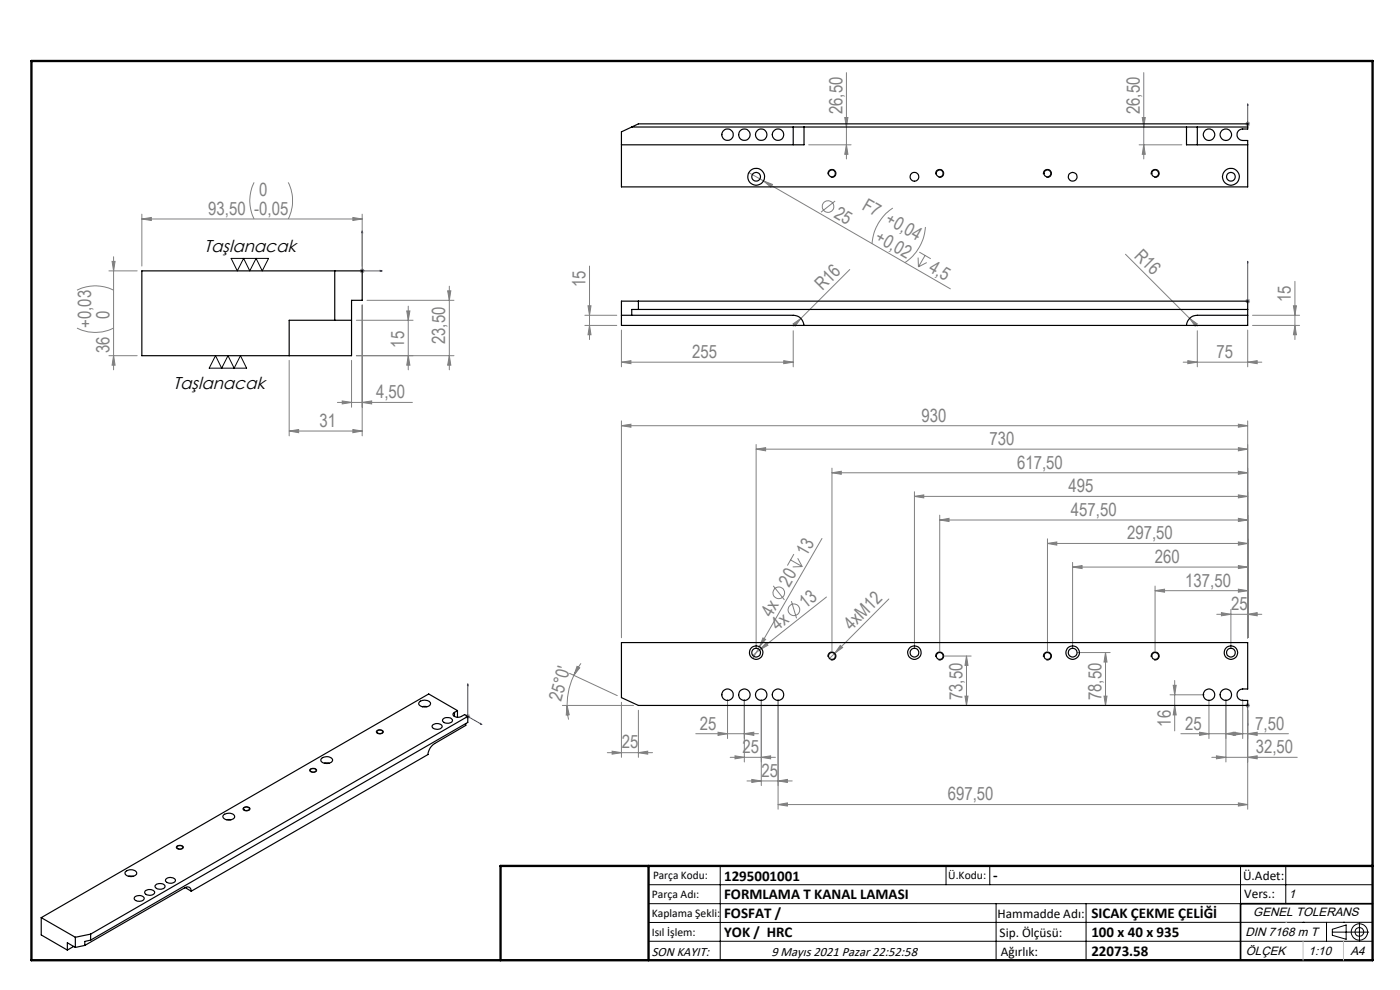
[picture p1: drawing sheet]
<svg xmlns="http://www.w3.org/2000/svg" width="297mm" height="210mm" viewBox="0 0 297 210" stroke-linecap="round" stroke-linejoin="round" font-family="sans-serif">
<g fill="none" stroke="#808080" stroke-width=".21">
<path d="M179.6 15.4v18.3M242.6 15.4v18.3M53.9 38.7a8.6 8.6 0 0 0 0 7.8M61.1 38.7a8.6 8.6 0 0 1 0 7.8M158.9 36.6l3.1 1.8M162 38.4l39.6 22.9M162 38.4l1.9 .7-.4 .6zM171.6 30.7h9M179.2 24.9h.7l-.3 2zM179.6 30.7l.3 2h-.7zM241.7 30.7h9M242.3 24.9h.7l-.4 2z"/>
<path d="M242.6 30.7l.4 2h-.7zM264.2 26.3h1M264.3 25.9l.7 .7M264.7 25.8v1M265 25.9l-.7 .7M23.1 57.5h6M23.8 55.4h.6l-.3 2.1zM24.1 54.5v23.9M30.1 46.5l2-.4v.7zM30.1 45.4v11M30.1 46.5h46.7M74.9 46.1l1.9 .4-1.9 .3z"/>
<path d="M76.3 57.5h1M76.5 57.1l.7 .7M76.8 45.4v11M76.8 56.9v1.1M77.2 57.1l-.7 .7M125.1 56.4v15.6M177.2 42.6l-3 2.4M180.3 57.2l-12 12M189.4 44.1a9.8 9.8 0 0 0-4.4 7.6M194.8 54.6v2M195 53.5l2.4 1.4M196.3 54.2l-1.5 2.4"/>
<path d="M196.3 48.1a9.8 9.8 0 0 1-4.4 7.6M196.6 55.7l-1.8 .9M238.8 53.9l13.6 13.6M274.7 59.7v12.3M16.3 69.6a8.6 8.6 0 0 0 7.8 0M16.3 61.6a8.6 8.6 0 0 1 7.8 0M23.1 75.5h6M24.1 75.5l.3 2h-.6zM61.3 76.4v16.1M74.6 76.4v10M75.6 75.5h20.7M75.6 67.9h12"/>
<path d="M76.8 64.7v27.8M77.9 63.7h18.4M86.3 66h.7l-.4 1.9zM86.6 64.9v13.5M86.6 75.5l.4 2h-.7zM95 61.7h.6l-.3 2zM95.3 75.5l.3 2h-.6zM95.3 60.7v17.7M124.1 66.9h6.7M124.1 69h6.7M124.7 64.9h.7l-.3 2zM125.1 69l.3 2h-.7z"/>
<path d="M131.8 76.8l2-.3v.6zM131.8 70v7.8M131.8 76.8h36.5M166.3 76.5l2 .3-2 .3zM168.2 68.7l1.7-1.2-1.2 1.7zM168.3 70.2v7.6M251 76.8h16.7M252 76.5l2 .3-2 .3zM252.4 67.5l1.6 1.2-.5 .5zM252.4 67.5l1.6 1.7M254 70.2v7.6M264.2 63.9h1"/>
<path d="M264.3 63.5l.7 .7M264.7 76.8l2-.3v.6zM264.7 63.4v1M264.7 70v7.8M265 63.5l-.7 .7M265.7 66.9h10M265.7 69h10M274.4 64.9h.6l-.3 2zM274.7 69l.3 2h-.6zM61.3 91.4l2.1-.3v.7zM61.3 91.4h15.5M71.6 85.4h15.9"/>
<path d="M72.6 85l2 .4-2 .3zM74.9 91.1l1.9 .3-1.9 .4zM76.8 85.4l2-.4v.7zM131.8 90.3l2-.3v.6zM131.8 89.3v46M131.8 90.3h132.9M160.4 95.3l2-.3v.6zM160.4 94.3v43.1M160.4 95.3h104.3M176.5 99.3v38.8M262.7 100l2 .3-2 .3zM262.7 95l2 .3-2 .3z"/>
<path d="M262.7 90l2 .3-2 .3zM264.7 89.3v46M167.7 118.8l2.5 1.4M168.4 117.5l-1.4 2.5M169.2 118.4l1 1.8M174.4 114.2l-13.3 23M176.5 100.3l2-.3v.6zM176.5 100.3h88.2M194 105.3l2-.3v.6zM194 104.3v33.1M194 105.3h70.7M199.4 110.3l1.9-.3v.6z"/>
<path d="M199.4 109.3v28.8M199.4 110.3h65.3M222.2 115.3l2-.3v.6zM222.2 114.3v23.8M222.2 115.3h42.5M227.5 119.3v18.1M262.7 115l2 .3-2 .3zM262.7 110l2 .3-2 .3zM262.7 105l2 .3-2 .3zM262.7 120l2 .3-2 .3zM161.1 137.2l-1.4 2.5M161.1 137.9l-1.4 1.1"/>
<path d="M161.9 135.3l.5 .3-1.3 1.6zM162.5 136.4l.4 .5-1.8 1zM164 124.3l2.4 2.9M167.9 127.5l1.1 3.7M170.2 120.2l-2 .1M175.3 126.6l-14.2 11.3M177.1 138.6l-1.2 1.2M178.3 136.9l.5 .5-1.7 1.2zM188.6 127.1l-11.5 11.5M200.3 139.2h5.7M205 139.2l.4 1.9h-.7zM205 139.2v10.4"/>
<path d="M227.5 120.3l2.1-.3v.6zM227.5 120.3h37.2M228.6 138.4h6.9M234.5 138.4l.3 2h-.6zM234.5 138.4v11.2M245 125.3l2.1-.3v.6zM245 124.3v13.8M245 125.3h19.7M258.1 130.3h9.6M259.1 130l2 .3-2 .3zM261.1 129.3v8.1M262.7 125l2 .3-2 .3z"/>
<path d="M264.7 130.3l2-.3v.6zM98.7 152h1M98.9 151.6l.7 .7M99.2 151.5v1M99.6 151.6l-.7 .7M119.3 149.6h15.1M120.3 149.6l.5 2-.7 .1zM120.3 149.6l.3 3M120.8 142.8l10.2 4.8M121.7 143.3a14.4 14.4 0 0 0-1.4 6.3M122.4 141.3l.6 .4-1.3 1.6zM123.3 140.7l-1.6 2.6"/>
<path d="M128.8 159.7h9.6M129.9 159.3l1.9 .4-1.9 .3zM131.8 149v11.6M135.4 159.7l2-.4v.7zM135.4 150.7v9.9M147.6 155.6h13.3M152.3 155.3l2 .3-2 .4zM154.3 148.4v8.3M157.9 155.6l2-.3v.7zM157.9 148.4v13.2M161.5 148.4v18.2M165.1 148.4v23.3"/>
<path d="M204.7 147.7h.7l-.4 1.9zM234.2 147.7h.6l-.3 1.9zM248.2 147.4h7.3M248.9 145.4h.6l-.3 2zM249.2 149.6l.3 2.1h-.6zM249.2 144.3v10.7M254.5 155.3l2 .3-2 .4zM256.5 148.4v8.3M260.1 155.6l1.9-.3v.7zM260.1 148.4v13.2M261.6 155.3l2 .3-2 .4zM263.6 148.4v8.3"/>
<path d="M264.2 149.6h1M264.3 149.3l.7 .7M264.7 149.1v1.1M264.7 155.6l2-.3v.7zM264.7 150.7v21M265 149.3l-.7 .7M273.3 155.6h-22.8M154.9 160.6h9.6M155.9 160.3l2 .3-2 .4zM158.5 165.7h9.6M159.5 165.3l2 .4-2 .3zM161.5 160.6l2-.3v.7z"/>
<path d="M165.1 170.7l1.9-.4v.7zM165.1 165.7l1.9-.4v.7zM165.1 170.7h99.6M257.1 160.6h18.1M258.1 160.3l2 .3-2 .4zM262.7 170.3l2 .4-2 .3zM264.7 160.6l2-.3v.7z"/>
<circle cx="175.7" cy="43.8" r="1.24"/>
<circle cx="165.2" cy="125.8" r="1.24"/>
<circle cx="168.4" cy="129.3" r="1.24"/>
</g>
<g fill="none" stroke="#000" stroke-width=".21">
<path d="M175.6 37a.85 .85 0 0 1 .8-1.1 .85 .85 0 0 1 .9 .9 .85 .85 0 0 1-1.1 .8M198.5 37a.85 .85 0 0 1 .8-1.1 .85 .85 0 0 1 .9 .9 .85 .85 0 0 1-1.1 .8M221.4 37a.85 .85 0 0 1 .7-1.1 .85 .85 0 0 1 .9 .9 .85 .85 0 0 1-1 .8M244.2 37a.85 .85 0 0 1 .8-1.1 .85 .85 0 0 1 .9 .9 .85 .85 0 0 1-1.1 .8M49 54.8h8l-1.4 2.7-1.3-2.7-1.3 2.7-1.3-2.7-1.4 2.7zM45.7 75.5l1.3 2.6 1.4-2.6 1.3 2.6 1.3-2.6 1.3 2.6h-7.9zM175.6 139.4a.85 .85 0 0 1 .8-1.1 .85 .85 0 0 1 .9 .9 .85 .85 0 0 1-1.1 .8M198.5 139.4a.85 .85 0 0 1 .8-1.1 .85 .85 0 0 1 .9 .9 .85 .85 0 0 1-1.1 .8M221.4 139.4a.85 .85 0 0 1 .7-1.1 .85 .85 0 0 1 .9 .9 .85 .85 0 0 1-1 .8M244.2 139.4a.85 .85 0 0 1 .8-1.1 .85 .85 0 0 1 .9 .9 .85 .85 0 0 1-1.1 .8M79.9 155a.86 .86 0 0 1 1.4 .3 .84 .84 0 0 1-1.5-.2zM37.5 179.6a.84 .84 0 0 1 1.4 .2 .82 .82 0 0 1-.8 .4 .82 .82 0 0 1-.7-.6z"/>
<path d="M51.6 171.3a.95 .95 0 0 1 1.5 .3 .81 .81 0 0 1-.8 .4 .81 .81 0 0 1-.7-.5zM65.9 163.1a.8 .8 0 0 1 1.3 .4 .88 .88 0 0 1-1.5-.2zM137.6 187.7h153.6M137.6 191.7h153.6M137.6 199.7h153.6M152.8 183.7v20M200.7 183.7v4M210 183.7v4M211.3 191.7v12M230.4 191.7v12M263.2 183.7v20M272.8 183.7v8"/>
<path d="M276.4 195.6h.1M281.4 195.6v4.1M282.6 197.7h7.8M282.6 197.1l3-.9v3l-3-.8zM285 195.6h.1M288.4 195.8v3.8M291.2 195.6l-153.6 .1"/>
<circle cx="288.4" cy="197.7" r="1.74"/>
<circle cx="288.4" cy="197.7" r=".93"/>
</g>
<g fill="none" stroke="#00f" stroke-width=".21">
<path d="M264.7 22v.5v-.5M264.7 26.2v.2zM264.7 26.3h.1M264.7 22v4.3M76.8 49l.1 .4h-.2zM76.8 49v8.5h4.3M80.6 57.4l.5 .1-.5 .1zM264.7 55.4v.4v-.4M264.7 55.4v8.5M264.7 63.8v.2zM264.7 63.9h.1M99.2 145.1l.1 .3h-.1z"/>
<path d="M99.2 145.1v6.9l3 1.7M101.9 153.4l.3 .3-.3-.1zM264.7 153.9v-.5v.5M264.7 149.5v.2zM264.7 149.6h.1M264.7 149.6v4.3"/>
</g>
<path d="M106.2 203.7h185" fill="none" stroke="#000" stroke-width=".25"/>
<path d="M291.2 191.7h-28v12" fill="none" stroke="#000" stroke-width=".35"/>
<path d="M6.7 12.9h284.5v190.8h-284.5zM137.6 183.7v20M291.2 183.7h-185v20" fill="none" stroke="#000" stroke-width=".5"/>
<path d="M272.8 195.6h.1M276.4 199.7v4M285 199.7v4" fill="none" stroke="#c0c0c0" stroke-width=".21"/>
<g fill="#00f">
<path d="M264.7 63.8v.2zM264.7 55.4v.4z"/>
<path d="M101.9 153.4l.3 .3-.3-.1zM99.2 145.1l.1 .3h-.1z"/>
<path d="M80.6 57.4l.5 .1-.5 .1zM76.8 49l.1 .4h-.2z"/>
<path d="M264.7 153.4v.5zM264.7 149.5v.2zM264.7 22v.5zM264.7 26.2v.2z"/>
</g>
<g fill="#808080">
<path d="M252.4 67.5l1.6 1.2-.5 .5z"/>
<path d="M162.5 136.4l.4 .5-1.8 1z"/>
<path d="M178.3 136.9l.5 .5-1.7 1.2z"/>
<path d="M168.2 68.7l1.7-1.2-1.2 1.7z"/>
<path d="M161.9 135.3l.5 .3-1.3 1.6z"/>
<path d="M162 38.4l1.9 .7-.4 .6z"/>
<path d="M264.7 160.6l2-.3v.7zM258.1 160.3l2 .3-2 .4zM262.7 170.3l2 .4-2 .3zM165.1 170.7l1.9-.4v.7z"/>
<path d="M166.3 76.5l2 .3-2 .3zM131.8 76.8l2-.3v.6zM264.7 76.8l2-.3v.6zM252 76.5l2 .3-2 .3zM262.7 90l2 .3-2 .3zM131.8 90.3l2-.3v.6zM161.5 160.6l2-.3v.7zM155.9 160.3l2 .3-2 .4zM157.9 155.6l2-.3v.7zM152.3 155.3l2 .3-2 .4zM260.1 155.6l1.9-.3v.7zM254.5 155.3l2 .3-2 .4zM76.8 85.4l2-.4v.7zM72.6 85l2 .4-2 .3zM74.9 91.1l1.9 .3-1.9 .4zM61.3 91.4l2.1-.3v.7z"/>
<path d="M129.9 159.3l1.9 .4-1.9 .3zM135.4 159.7l2-.4v.7z"/>
<path d="M245 125.3l2.1-.3v.6zM262.7 125l2 .3-2 .3zM259.1 130l2 .3-2 .3zM264.7 130.3l2-.3v.6z"/>
<path d="M262.7 115l2 .3-2 .3zM222.2 115.3l2-.3v.6zM262.7 110l2 .3-2 .3zM199.4 110.3l1.9-.3v.6zM262.7 105l2 .3-2 .3zM194 105.3l2-.3v.6zM262.7 100l2 .3-2 .3zM176.5 100.3l2-.3v.6zM262.7 95l2 .3-2 .3zM160.4 95.3l2-.3v.6zM165.1 165.7l1.9-.4v.7zM159.5 165.3l2 .4-2 .3zM262.7 120l2 .3-2 .3zM227.5 120.3l2.1-.3v.6zM74.9 46.1l1.9 .4-1.9 .3zM30.1 46.5l2-.4v.7z"/>
<path d="M122.4 141.3l.6 .4-1.3 1.6zM120.3 149.6l.5 2-.7 .1z"/>
<path d="M242.6 30.7l.4 2h-.7zM242.3 24.9h.7l-.4 2zM86.6 75.5l.4 2h-.7zM86.3 66h.7l-.4 1.9z"/>
<path d="M179.6 30.7l.3 2h-.7zM179.2 24.9h.7l-.3 2z"/>
<path d="M124.7 64.9h.7l-.3 2zM125.1 69l.3 2h-.7zM274.4 64.9h.6l-.3 2zM274.7 69l.3 2h-.6zM205 139.2l.4 1.9h-.7zM204.7 147.7h.7l-.4 1.9zM234.5 138.4l.3 2h-.6zM234.2 147.7h.6l-.3 1.9zM248.9 145.4h.6l-.3 2zM249.2 149.6l.3 2.1h-.6zM95 61.7h.6l-.3 2zM95.3 75.5l.3 2h-.6zM23.8 55.4h.6l-.3 2.1zM24.1 75.5l.3 2h-.6z"/>
<path d="M261.6 155.3l2 .3-2 .4zM264.7 155.6l2-.3v.7z"/>
</g>
<g fill="none" stroke="#000" stroke-width=".25">
<path d="M131.8 28l3.6-1.7h129.3v1.1a2.12 2.12 0 0 0-1.8 .2 1.22 1.22 0 0 0-.4 1.3 1.22 1.22 0 0 0 1.1 .9h1.1v9.8h-132.9zM134 26.9h34.3M168.3 26.9h2.3M168.3 26.9v3.8M170.6 26.9v3.8h-38.8M170.6 26.9h81.1M251.7 26.9h2.3M251.7 26.9v3.8h13M254 26.9h10.7M254 26.9v3.8M30.1 57.5h46.7v6.2h-2.2v11.8h-44.5zM71 57.5v10.4"/>
<path d="M74.6 67.9h-13.3v7.6M131.8 66.9h36.5a2.29 2.29 0 0 1 2.3 2.1M131.8 63.9h132.9v5.1h-132.9zM135.4 63.9v1.7M264.7 66.9h-10.7a2.23 2.23 0 0 0-2.3 2.1M264.7 65.6h-130.7v1.3M131.8 136.3h132.9v9.8a2.26 2.26 0 0 0-1.8 .3 1.2 1.2 0 0 0-.4 1.3 1.2 1.2 0 0 0 1.1 .9h1.1v1h-129.3l-3.6-1.6zM80 155a.72 .72 0 0 1 1.2 .3 .67 .67 0 0 1-.7 .3 .67 .67 0 0 1-.5-.5zM89 148.8a1.67 1.67 0 0 1 2.3 .4 1.41 1.41 0 0 1-2.2 .5l-.3-.3zM89.6 149.9h1M91.8 153.8a1.31 1.31 0 0 1 2 .3 1.23 1.23 0 0 1-2.1-.1zM94 152.5a1.3 1.3 0 0 1 2 .4 1.23 1.23 0 0 1-2.1-.1z"/>
<path d="M96.4 151.1a.5 .5 0 0 0-.3 .6 .5 .5 0 0 0 .6 .4h.8l1.1-.5 .6 .4M96.4 151.1v.9M97 150.7l-6.1-3.5-82.2 47.5M97 150.7l-.6 .4M97 150.7v1.4M98.8 153.5v.4l-6.6 3.8a2.95 2.95 0 0 0-1.4 2.3l-50.2 29M99.2 152l-80 46.1M99.2 152v1.2l-80 46.2M37.6 179.5a.65 .65 0 0 1 .7-.2 .65 .65 0 0 1 .4 .6 .7 .7 0 0 1-1.2-.3zM47.4 172.9a1.57 1.57 0 0 1 2.4 .3 1.3 1.3 0 0 1-1.8 .7 .67 .67 0 0 1-.6-1zM48 173.9h1M51.8 171.4a.65 .65 0 0 1 .6-.2 .65 .65 0 0 1 .5 .5 .69 .69 0 0 1-.7 .3 .69 .69 0 0 1-.5-.6z"/>
<path d="M65.9 163.2a.65 .65 0 0 1 .7-.2 .65 .65 0 0 1 .4 .6 .72 .72 0 0 1-1.2-.3zM68.3 160.8a1.44 1.44 0 0 1 2.3 .5 1.48 1.48 0 0 1-2.5-.1zM68.8 161.9h1M8.7 194.7l7.3 4.1M8.7 194.7v3.6l5.6 3.2M16 198.8v2.2M19.2 198.1l-3.2 .7M19.2 198.1v1.3M19.2 199.4l-1.2 .3v.8M26.6 184.9a1.57 1.57 0 0 1 2.4 .3 1.24 1.24 0 0 1-1.8 .7 .67 .67 0 0 1-.6-1zM27.3 185.9h1M28.6 190.3a1.3 1.3 0 0 1 2 .3 1.2 1.2 0 0 1-2.1-.1z"/>
<path d="M30.9 188.9a1.27 1.27 0 0 1 1.9 .4 1.2 1.2 0 0 1-2.1 0zM33 187.7a1.39 1.39 0 0 1 2 .2 .98 .98 0 0 1-1.4 .7 .54 .54 0 0 1-.6-.2 .54 .54 0 0 1 0-.7zM35.2 186.5a1.3 1.3 0 0 1 2 .3 1.23 1.23 0 0 1-2.1-.1zM39.3 188.3l1.3 .7M40.6 189a.83 .83 0 0 0-.5-.8 .83 .83 0 0 0-.9 .1l-21.2 12.2M15.6 200.8l-1.3 .7M16 201l-1.7-1v1.5M18 200.5l-2 .5"/>
<circle cx="154.4" cy="28.6" r="1.21"/>
<circle cx="157.9" cy="28.6" r="1.22"/>
<circle cx="160.4" cy="37.5" r=".93"/>
<circle cx="160.4" cy="37.5" r="1.78"/>
<circle cx="161.5" cy="28.6" r="1.22"/>
<circle cx="165.1" cy="28.6" r="1.22"/>
<circle cx="176.5" cy="36.8" r=".74"/>
<circle cx="194" cy="37.5" r=".94"/>
<circle cx="199.4" cy="36.8" r=".74"/>
<circle cx="222.2" cy="36.8" r=".73"/>
<circle cx="227.6" cy="37.5" r=".92"/>
<circle cx="245.1" cy="36.8" r=".73"/>
<circle cx="256.5" cy="28.6" r="1.21"/>
<circle cx="260.1" cy="28.6" r="1.21"/>
<circle cx="261.1" cy="37.5" r=".93"/>
<circle cx="261.1" cy="37.5" r="1.78"/>
<circle cx="160.4" cy="138.4" r=".94"/>
<circle cx="160.4" cy="138.4" r="1.43"/>
<circle cx="176.5" cy="139.1" r=".73"/>
<circle cx="194" cy="138.4" r=".94"/>
<circle cx="194" cy="138.4" r="1.43"/>
<circle cx="199.3" cy="139.1" r=".73"/>
<circle cx="222.2" cy="139.2" r=".72"/>
<circle cx="227.5" cy="138.4" r="1.43"/>
<circle cx="227.6" cy="138.4" r=".93"/>
<circle cx="245.1" cy="139.2" r=".72"/>
<circle cx="261.1" cy="138.4" r=".94"/>
<circle cx="261.1" cy="138.4" r="1.43"/>
<circle cx="154.3" cy="147.4" r="1.2"/>
<circle cx="157.9" cy="147.4" r="1.21"/>
<circle cx="161.5" cy="147.4" r="1.21"/>
<circle cx="165" cy="147.4" r="1.21"/>
<circle cx="256.5" cy="147.4" r="1.21"/>
<circle cx="260" cy="147.4" r="1.21"/>
</g>
<g font-size="3.9" fill="#808080">
<text x="178.7" y="24.2" transform="rotate(-90 178.7 24.2)">26,50</text>
<text x="241.8" y="24.2" transform="rotate(-90 241.8 24.2)">26,50</text>
<text x="55" y="41.7">0</text>
<text x="44.2" y="45.6">93,50 -0,05</text>
<text x="176.7" y="45.9" transform="rotate(30 176.7 45.9)">25</text>
<text x="182.7" y="44.3" transform="rotate(30 182.7 44.3)">F7 +0,04</text>
<text x="185.5" y="51" transform="rotate(30 185.5 51)">+0,02</text>
<text x="196.8" y="57.5" transform="rotate(30 196.8 57.5)">4,5</text>
<text x="240.5" y="54.4" transform="rotate(45 240.5 54.4)">R16</text>
<text x="124.2" y="60.9" transform="rotate(-90 124.2 60.9)">15</text>
<text x="174.5" y="61.8" transform="rotate(-45 174.5 61.8)">R16</text>
<text x="273.8" y="64.1" transform="rotate(-90 273.8 64.1)">15</text>
<text x="19.4" y="69.6" transform="rotate(-90 19.4 69.6)">+0,03</text>
<text x="23.2" y="67.7" transform="rotate(-90 23.2 67.7)">0</text>
<text x="23.2" y="74.9" transform="rotate(-90 23.2 74.9)">36</text>
<text x="85.8" y="73.8" transform="rotate(-90 85.8 73.8)">15</text>
<text x="94.5" y="73" transform="rotate(-90 94.5 73)">23,50</text>
<text x="146.8" y="75.9">255</text>
<text x="258.1" y="75.9">75</text>
<text x="79.8" y="84.5">4,50</text>
<text x="195.5" y="89.4">930</text>
<text x="67.8" y="90.6">31</text>
<text x="209.9" y="94.4">730</text>
<text x="215.8" y="99.4">617,50</text>
<text x="226.7" y="104.4">495</text>
<text x="227.2" y="109.4">457,50</text>
<text x="171.1" y="118.2" transform="rotate(-60 171.1 118.2)">13</text>
<text x="239.1" y="114.4">297,50</text>
<text x="245" y="119.4">260</text>
<text x="167.4" y="124.7" transform="rotate(-60 167.4 124.7)">20</text>
<text x="251.5" y="124.4">137,50</text>
<text x="163.6" y="131.2" transform="rotate(-60 163.6 131.2)">4x</text>
<text x="170.8" y="129.1" transform="rotate(-38 170.8 129.1)">13</text>
<text x="261.2" y="129.4">25</text>
<text x="164.9" y="133.8" transform="rotate(-38 164.9 133.8)">4x</text>
<text x="180.6" y="133.8" transform="rotate(-45 180.6 133.8)">4xM12</text>
<text x="119" y="149" transform="rotate(-75 119 149)">25°0'</text>
<text x="204.2" y="148.6" transform="rotate(-90 204.2 148.6)">73,50</text>
<text x="233.7" y="148.6" transform="rotate(-90 233.7 148.6)">78,50</text>
<text x="148.5" y="154.8">25</text>
<text x="248.4" y="154.1" transform="rotate(-90 248.4 154.1)">16</text>
<text x="251.4" y="154.8">25</text>
<text x="266.3" y="154.8">7,50</text>
<text x="131.9" y="158.8">25</text>
<text x="157.5" y="159.8">25</text>
<text x="266.4" y="159.8">32,50</text>
<text x="161.5" y="164.8">25</text>
<text x="201.1" y="169.8">697,50</text>
</g>
<g font-size="3.7">
<text x="43.3" y="53.4">Taşlanacak</text>
<text x="36.7" y="82.6">Taşlanacak</text>
</g>
<g font-size="3.2">
<text x="153.6" y="186.8">1295001001</text>
<text x="153.6" y="190.8">FORMLAMA T KANAL LAMASI</text>
<text x="210.7" y="186.6">-</text>
<text x="153.6" y="194.8">FOSFAT /</text>
<text x="231.5" y="194.8">SICAK ÇEKME ÇELİĞİ</text>
<text x="153.6" y="198.8">YOK / HRC</text>
<text x="231.5" y="198.7">100 x 40 x 935</text>
<text x="231.5" y="202.8">22073.58</text>
</g>
<g font-size="2.8">
<text x="263.7" y="186.7">Ü.Adet:</text>
<text x="263.9" y="190.5">Vers.:</text>
<text x="211.6" y="194.8">Hammadde Adı:</text>
<text x="138.3" y="202.8">SON KAYIT:</text>
<text x="163.6" y="202.8">9 Mayıs 2021 Pazar 22:52:58</text>
<text x="212.1" y="198.7">Sip. Ölçüsü:</text>
<text x="212.3" y="202.7">Ağırlık:</text>
</g>
<g font-size="2.6">
<text x="273.4" y="190.4">1</text>
<text x="265.9" y="194.4">GENEL TOLERANS</text>
<text x="264.2" y="198.5">DIN 7168 m T</text>
<text x="264.3" y="202.6">ÖLÇEK</text>
<text x="277.6" y="202.6">1:10</text>
<text x="286.5" y="202.6">A4</text>
</g>
<g font-size="2.5">
<text x="138.3" y="190.5">Parça Adı:</text>
<text x="138.5" y="186.5">Parça Kodu:</text>
<text x="201.2" y="186.5">Ü.Kodu:</text>
<text x="138.3" y="194.5">Kaplama Şekli:</text>
<text x="138.3" y="198.6">Isıl İşlem:</text>
</g>
</svg>
